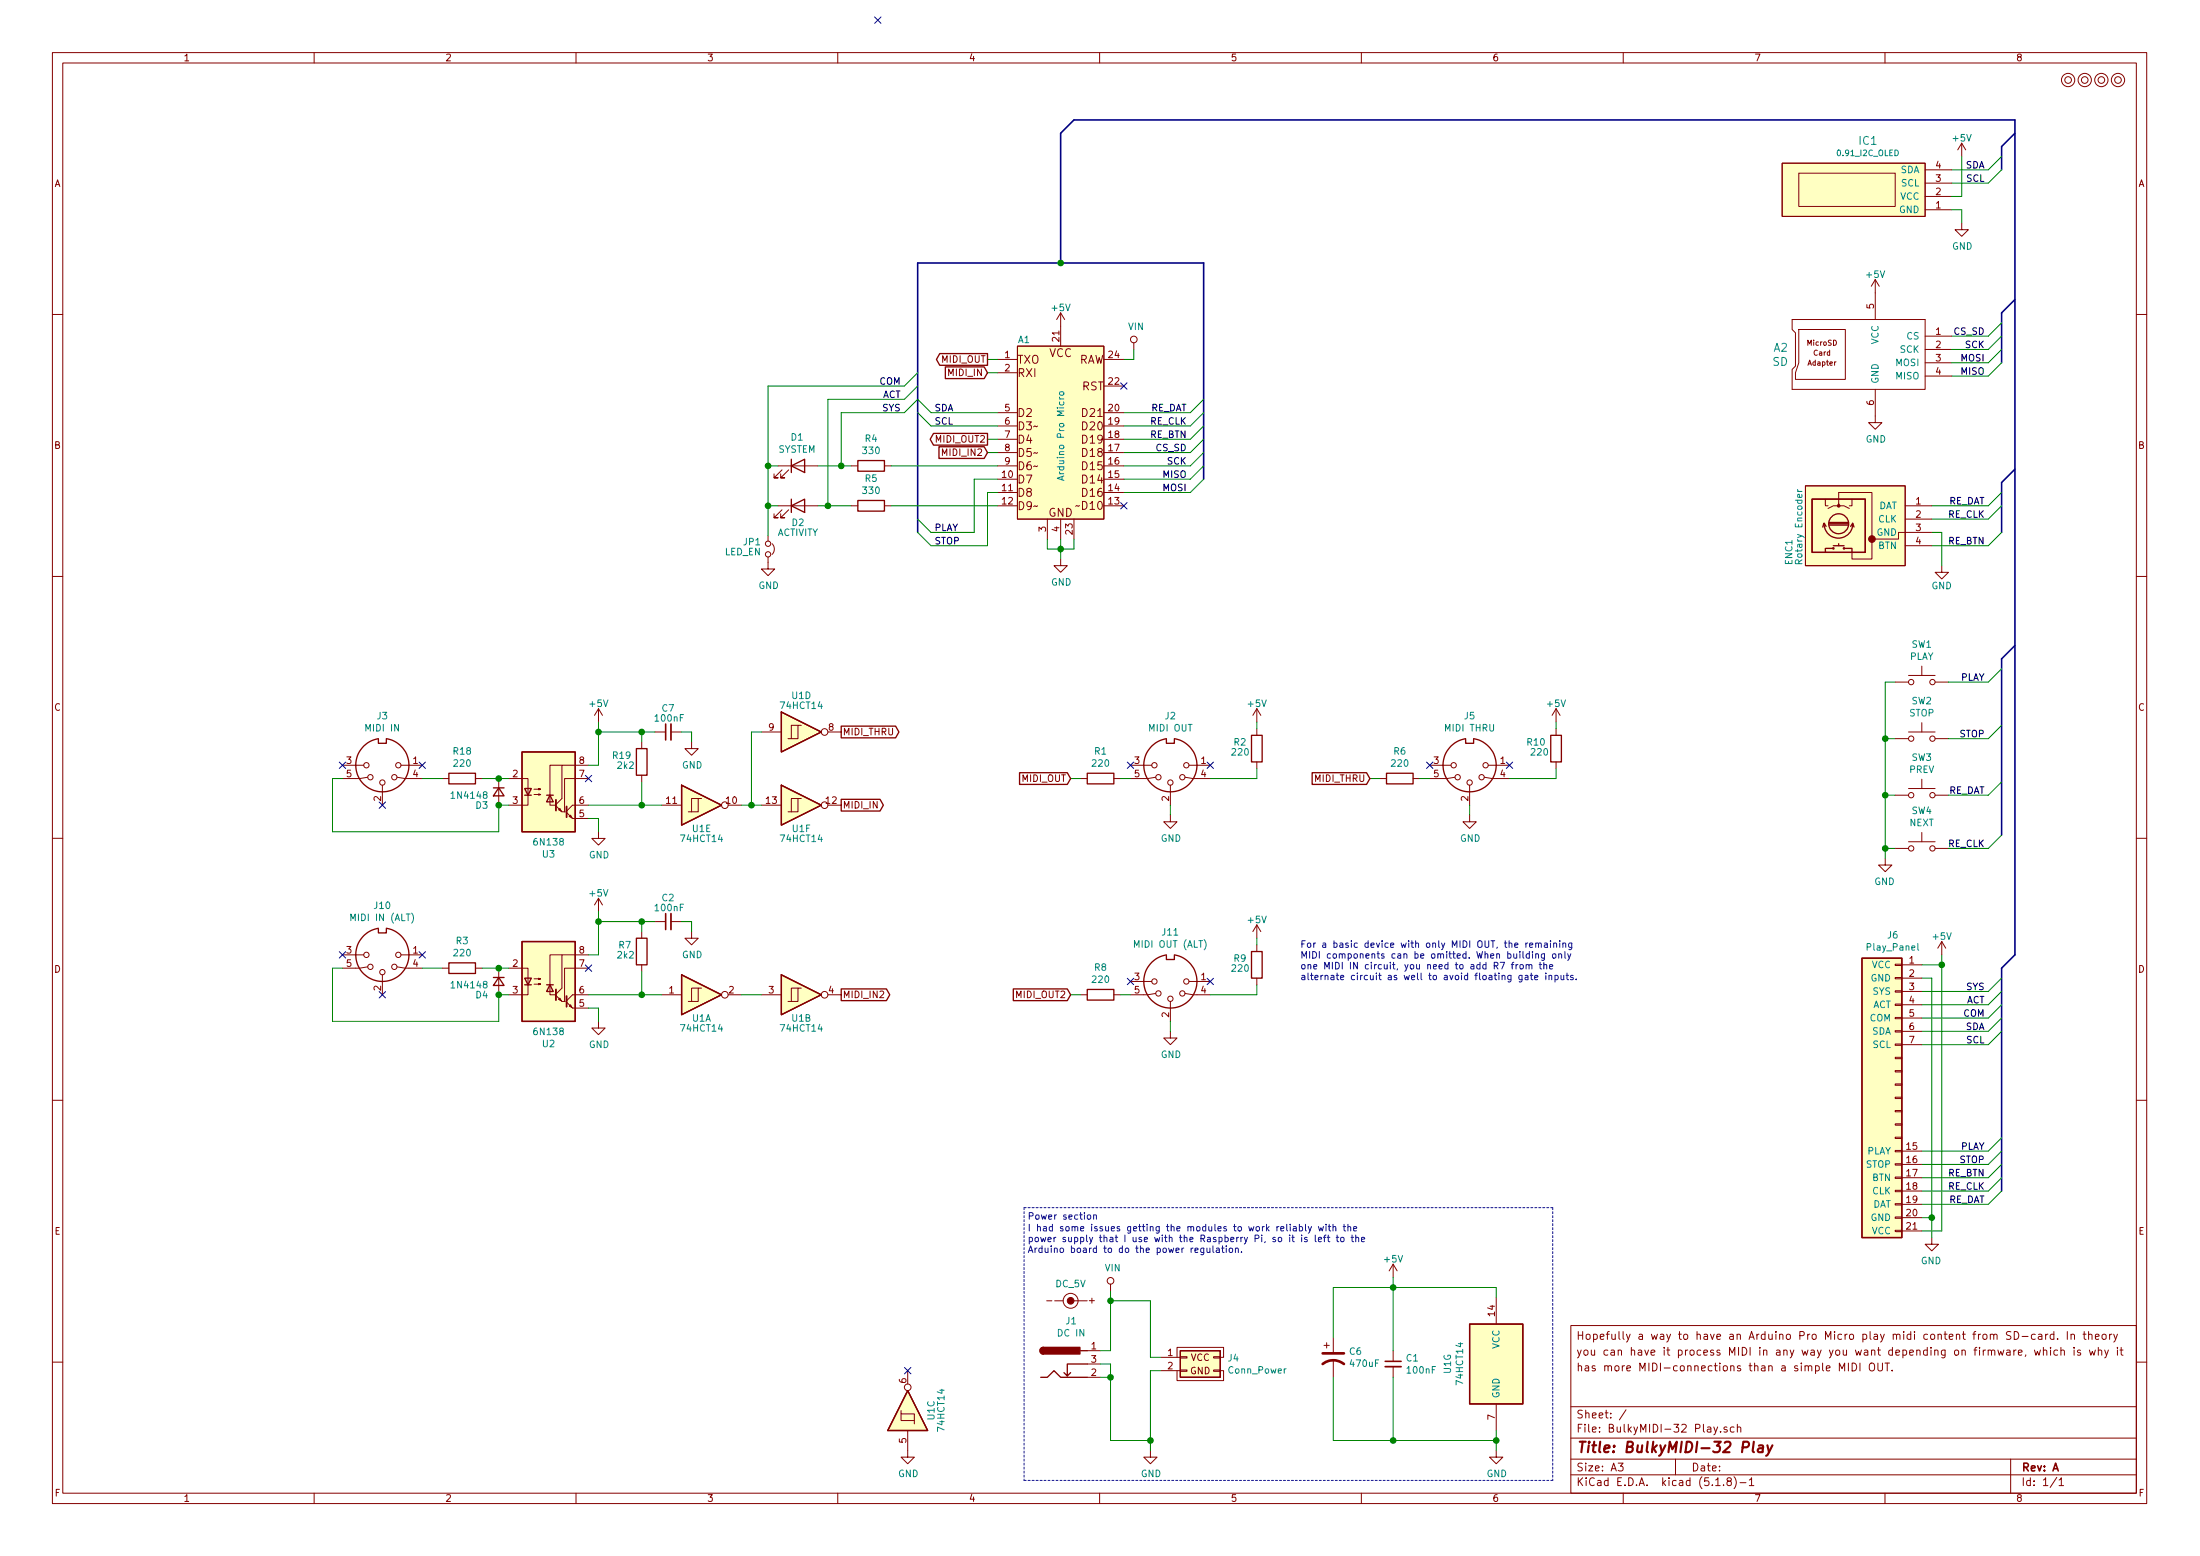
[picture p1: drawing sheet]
<svg xmlns="http://www.w3.org/2000/svg" width="420mm" height="297mm" viewBox="0 0 420 297" stroke-linecap="round" stroke-linejoin="round" font-family="sans-serif">
<g fill="none" stroke="#840000" stroke-width=".19">
<path d="M10 10h400v277h-400zM12 12h396v273.1h-396zM60 10v2M110 10v2M160 10v2M210 10v2M260 10v2M310 10v2M360 10v2M340.4 31.2h27.3v10.1h-27.3zM343.5 33.1h18.4v6.3h-18.4zM367.7 37.5h5"/>
<path d="M367.7 35h5M367.7 32.4h5M374.6 27.3l-.7 1.3M374.6 27.3v2.6M374.6 27.3l.8 1.3M202.6 59.7l-.8 1.3M202.6 59.7v6.4M202.6 59.7l.7 1.3M358.1 53.4v7.6M358.1 53.4l-.7 1.2M358.1 53.4l.8 1.2M367.7 40h5"/>
<path d="M374.6 42.6v1.3h1.3l-1.3 1.2-1.2-1.2h1.2M10 60h2M190.5 68.6h3.8M190.5 71.2h3.8M190.5 78.8h3.8M194.3 66.1h16.5v33h-16.5zM210.8 68.6h3.8M210.8 78.8h3.8M210.8 73.7h3.8M216.5 65.4v1.3M342.3 61h25.4v13.3h-25.4v-3.8l.6-.6v-6.4l-.6-.6zM343.5 62.9h8.9v9.5h-9.5v-1.2l.6-1.9z"/>
<path d="M358.1 74.3v6.4h1.3l-1.3 1.3-1.2-1.3h1.2M367.7 64.2h5M367.7 66.7h5M367.7 69.3h5M367.7 71.8h5M408 60h2M148.6 96.6h7.6M148.6 88.9h7.6M149.4 97.3l-1.6 1.5h.8h-.8v-.7M149.4 89.7l-1.6 1.5h.8h-.8v-.7M150.6 97.3l-1.5 1.5h.8h-.8v-.7M150.6 89.7l-1.5 1.5h.8h-.8v-.7"/>
<path d="M162.6 96.6h1.2M162.6 88.9h1.2M168.9 96.6h1.3M168.9 88.9h1.3M190.5 96.6h3.8M190.5 91.5h3.8M190.5 94h3.8M190.5 88.9h3.8M190.5 86.4h3.8M190.5 83.9h3.8M190.5 81.3h3.8M200 99.1v3.8"/>
<path d="M202.6 99.1v3.8M205.1 99.1v3.8M206.1 96.5l-.2 .2-.3-.2-.2 .2M210.8 96.6h3.8M210.8 91.5h3.8M210.8 94h3.8M210.8 88.9h3.8M210.8 86.4h3.8M210.8 83.9h3.8M210.8 81.3h3.8M344.8 92.7h19.1v15.3h-19.1zM348.6 95.3v1.3h.5"/>
<path d="M351.2 94v1.3zM351.2 96v.6h1l1 .5M351.2 95.3v1.3h-1.1l-1 .5M351.2 94h6.3v12.7h-3.8v-1.3M353.7 95.3v1.3h-.5M363.9 96.6h5M363.9 99.1h5M10 110h2M146.7 106.3v2.3h1.3l-1.3 1.3-1.3-1.3h1.3M146.7 102.3v1M147.4 103.8a1.41 1.41 0 0 1 0 2M202.6 106.7v1.3h1.2l-1.2 1.3-1.3-1.3h1.3"/>
<path d="M363.9 104.2h5M368.9 101.6h-6.3v1.3h-5.1M370.8 108v1.3h-1.2l1.2 1.2 1.3-1.2h-1.3M408 110h2M114.3 135.3v2.5M114.3 135.3l-.8 1.3M114.3 135.3l.8 1.3M125.1 139.7h2M128.1 139.7h2.1M145.4 139.7h3.8M152.4 138.5h-1.3v2.5M153 138.5h-.6v2.5h-1.9"/>
<path d="M158.1 139.7h2.6M240 135.3v2.5M240 139.1v1.3M240 135.3l-.7 1.3M240 135.3l.8 1.3M297.2 135.3v2.5M297.2 139.1v1.3M297.2 135.3l-.8 1.3M297.2 135.3l.7 1.3M361.9 130.2h2.6M364.5 139.7h5.1M364.5 128.9h5.1"/>
<path d="M367 127.2v1.7M367 138v1.7M369.6 130.2h2.5M65.4 146.1h4.1M70.2 148.4l-1.5 .2h-3.3M73 149.9v3.8M75.8 148.4l1.5 .2h3.3M76.6 146.1h4M84.5 148.6h1.2M90.8 148.6h1.3M95.2 148.6v5.1M97.2 148.6h3.6v5.1h-3.6"/>
<path d="M102 151.7h1.3l-.4 .1v-.3l.4 .2M102 150.7h1.3l-.4 .1v-.3l.4 .2M106.2 153.8l1.1 1.2h.6M106.9 154.3l.3 .5-.5-.2zM107.3 146.1h-2.3v7.6h1M108.2 155.1l1.1 1.1h3.1M108.7 155.9l.3-.3 .2 .5zM112.4 146.1h-5.1v6.3l-1.1 1.2M112.4 148.6h-4.6v6.4M112.4 153.7h-3.1l-1.1 1.1M114.3 158.8v1.3h1.3l-1.3 1.2-1.3-1.2h1.3M122.6 141.6v1.3"/>
<path d="M122.6 148v1.3M126.4 153.7h3.8M132.1 141.6v1.3h1.2l-1.2 1.3-1.3-1.3h1.3M133.3 152.4h-1.2v2.6M134 152.4h-.7v2.6h-1.9M139.1 153.7h2.5M145.4 153.7h3.8M152.4 152.4h-1.3v2.6M153 152.4h-.6v2.6h-1.9M158.1 153.7h2.6M206.4 148.6h1.2M212.7 148.6h1.3"/>
<path d="M215.9 146.1h4.1M220.7 148.4l-1.5 .2h-3.3M223.5 155.6v1.3h1.3l-1.3 1.3-1.3-1.3h1.3M223.5 149.9v3.8M226.3 148.4l1.5 .2h3.3M227.1 146.1h4M240 145.5v1.2M263.5 148.6h1.3M269.9 148.6h1.2M273 146.1h4.1M277.9 148.4l-1.5 .2h-3.4M280.7 155.6v1.3h1.2l-1.2 1.3-1.3-1.3h1.3"/>
<path d="M280.7 149.9v3.8M283.5 148.4l1.5 .2h3.3M284.2 146.1h4.1M297.2 145.5v1.2M361.9 141h2.6M361.9 151.8h2.6M364.5 150.5h5.1M367 148.8v1.7M367 158.9v1.8M369.6 141h2.5M369.6 151.8h2.5M10 160h2"/>
<path d="M114.3 171.5l-.8 1.3M114.3 171.5v2.5M114.3 171.5l.8 1.3M122.6 177.8v1.3M125.1 175.9h2M128.1 175.9h2.1M132.1 177.8v1.3h1.2l-1.2 1.3-1.3-1.3h1.3M240 176.6v2.5M240 176.6l-.7 1.2M240 176.6l.8 1.2M360 163.9v1.2h-1.2l1.2 1.3 1.3-1.3h-1.3M361.9 162h2.6"/>
<path d="M364.5 160.7h5.1M369.6 162h2.5M370.8 179.7l-.7 1.3M370.8 179.7v2.6M370.8 179.7l.8 1.3M408 160h2M65.4 182.3h4.1M70.2 184.6l-1.5 .2h-3.3M73 186.1v3.8M75.8 184.6l1.5 .2h3.3M76.6 182.3h4M84.5 184.8h1.2"/>
<path d="M90.8 184.8h1.3M95.2 184.8v5.1M97.2 184.8h3.6v5.1h-3.6M102 187.9h1.3l-.4 .1v-.3l.4 .2M102 186.9h1.3l-.4 .1v-.3l.4 .2M106.2 190l1.1 1.2h.6M106.7 190.8l.2-.3 .3 .5zM107.3 182.3h-2.3v7.6h1M108.2 191.3l1.1 1.1h3.1M108.7 192.1l.3-.3 .2 .5zM112.4 182.3h-5.1v6.3l-1.1 1.2M112.4 184.8h-4.6v6.4"/>
<path d="M112.4 189.9h-3.1l-1.1 1.1M114.3 195v1.3h1.3l-1.3 1.2-1.3-1.2h1.3M122.6 184.2v1.3M126.4 189.9h3.8M133.3 188.6h-1.2v2.6M134 188.6h-.7v2.6h-1.9M139.1 189.9h2.5M145.4 189.9h3.8M152.4 188.6h-1.3v2.6M153 188.6h-.6v2.6h-1.9M158.1 189.9h2.6M206.4 189.9h1.2"/>
<path d="M212.7 189.9h1.3M215.9 187.4h4.1M220.7 189.6l-1.5 .3h-3.3M223.5 196.9v1.3h1.3l-1.3 1.2-1.3-1.2h1.3M223.5 191.2v3.8M226.3 189.6l1.5 .3h3.3M227.1 187.4h4M240 180.4v1.2M240 186.7v1.3M361.9 199.3h1.3v.3h-1.3zM361.9 196.8h1.3v.2h-1.3zM361.9 194.2h1.3v.3h-1.3z"/>
<path d="M361.9 191.7h1.3v.2h-1.3zM361.9 189.1h1.3v.3h-1.3zM361.9 186.6h1.3v.3h-1.3zM361.9 184.1h1.3v.2h-1.3zM363.2 184.2h3.8M363.2 186.7h3.8M363.2 189.3h3.8M363.2 191.8h3.8M363.2 194.3h3.8M363.2 196.9h3.8M363.2 199.4h3.8M10 210h2"/>
<path d="M361.9 219.6h1.3v.3h-1.3zM361.9 217.1h1.3v.2h-1.3zM361.9 214.5h1.3v.3h-1.3zM361.9 212h1.3v.3h-1.3zM361.9 209.5h1.3v.2h-1.3zM361.9 206.9h1.3v.3h-1.3zM361.9 204.4h1.3v.2h-1.3zM361.9 201.8h1.3v.3h-1.3zM363.2 219.7h3.8M408 210h2M361.9 234.9h1.3v.2h-1.3zM361.9 232.3h1.3v.3h-1.3z"/>
<path d="M361.9 229.8h1.3v.2h-1.3zM361.9 227.2h1.3v.3h-1.3zM361.9 224.7h1.3v.3h-1.3zM361.9 222.2h1.3v.2h-1.3zM363.2 222.3h3.8M363.2 224.8h3.8M363.2 227.4h3.8M363.2 229.9h3.8M363.2 232.4h3.8M363.2 235h3.8M368.9 236.3v1.2h-1.2l1.2 1.3 1.3-1.3h-1.3M201.4 248.3h1.6"/>
<path d="M205.1 248.3h2.5zM207.6 257.8h2.6M212.1 245.1v1.3M221.6 259.1h3.8M224.8 259.1v-1.9h8.9v1.9h-.7M225.4 259h1.3v.2h-1.3zM231.8 259h1.2v.2h-1.2zM252.9 256.8h1M253.4 256.3v1M254.6 255.3v2.8M254.6 259.6v3.3M266.1 241.3l-.8 1.3"/>
<path d="M266.1 241.3v2.6M266.1 257.8v2.1M266.1 241.3l.7 1.3M285.7 247.7v5.1M300 253h108v32.1h-108zM384 254.3l-.5-.1-.3 .3 .1 .3 .7 .3v.5l-.2 .1-.6-.1M384.6 257.7v1M384.7 254.2a.76 .76 0 0 1 .9 .7 .76 .76 0 0 1-.9 .8zM385 257.7l-.4 .3M385.5 258.2l.7-.1-.1-.3-.4-.1-.2 .2v.7h.6M386.2 255.1h1.1M386.9 258.6l-.1 .3"/>
<path d="M388.5 257.7l.3 1 .3-.7 .3 .7 .3-1M388.7 254.8l-.4-.1-.3 .3v.6l.3 .1 .4-.1M389.3 254.8h.6l.1 .9M390 255.1h-.5a.29 .29 0 0 0-.3 .3 .29 .29 0 0 0 .3 .3l.5-.1M390.2 257.8h.1a.37 .37 0 0 1 .6 .1v.8M390.2 257.2v1.5M390.7 254.7v1M391.1 254.7l-.4 .3M391.6 257.2v.2M391.6 257.7v1M392.3 254.8l-.5-.1-.3 .3 .1 .6 .2 .1 .5-.1M392.3 254.2v1.5"/>
<path d="M393 257.8l-.5-.1-.2 .3v.6l.2 .1 .5-.1M393 255.6v.1M393.6 257.8h.1a.37 .37 0 0 1 .6 .1v.8M393.6 257.2v1.5M394.8 254.2v1.5M395.5 254.8h.1a.37 .37 0 0 1 .6 .1v.8M395.5 254.7v1M396.1 257.2v.2M396.1 257.7v1M397.3 257.8l-.3-.1-.3 .2 .1 .3 .5 .1v.3h-.6M397.8 254.7h.6M398 254.2v1.3l.4 .2"/>
<path d="M398.9 254.8h.1a.37 .37 0 0 1 .5 .1v.8M398.9 254.2v1.5M399 257.7l.3 1 .3-.7 .3 .7 .3-1M400.2 255.2l.7-.1-.1-.3-.4-.1-.2 .2 .1 .7h.5M400.7 257.8h.1a.37 .37 0 0 1 .6 .1v.8M400.7 257.2v1.5M401.5 254.8l.3-.1 .4 .1v.8l-.2 .1-.5-.1zM402 257.7l.3 1M402.7 257.7l-.5 1.4-.2 .1M402.9 254.7v1M403.3 254.7l-.3 .1-.1 .2M403.7 254.7l.3 1"/>
<path d="M404.4 257.2v.2M404.4 254.7l-.5 1.3-.2 .2M404.4 257.7v1M404.9 257.7h.6M405.1 257.2v1.3l.4 .2M10 260h2M172.1 269.9v1.3h2.5M172.1 269.3v.6h2.5v1.9M173.4 273.1v5.1h1.2l-1.2 1.2-1.3-1.2h1.3M173.4 261.7v2.5M207.6 262.9h2.6M207.6 260.4h2.6"/>
<path d="M219.7 276.9v1.3h1.3l-1.3 1.2-1.3-1.2h1.3M221.6 261.7h3.8M224.8 261.7v1.9h8.9v-1.9h-.7M225.4 261.5h1.3v.3h-1.3zM231.8 261.5h1.2v.3h-1.2zM266.1 260.9v2M285.7 276.9v1.3h1.3l-1.3 1.2-1.2-1.2h1.2M285.7 268v5.1M300 278.5h108M300 274.5h108M300 268.5h108M309 279.3h1l-.5 .6 .4 .1v.7l-.2 .1-.7-.1"/>
<path d="M310.5 269.1l-1.2 2M320 278.5v3M327.3 272.4l.4 1M328 272.4l-.5 1.3-.2 .2M328.6 273.3v.1M329.8 272.5a.37 .37 0 0 0-.6 .1l.1 .2 .5 .2 .1 .1-.2 .3-.5-.1M331.2 272.5l-.5-.1-.2 .3v.6l.2 .1 .5-.1M331.8 272.5h.1a.37 .37 0 0 1 .6 .1v.8M331.8 271.9v1.5M351.3 261.7v-1.5l.5 1.1 .5-1.1v1.5M353 260.2v1.5M353.7 260.2a.76 .76 0 0 1 .9 .8 .76 .76 0 0 1-.9 .7z"/>
<path d="M355.2 260.2v1.5M357.1 260.4a.51 .51 0 0 1 .6-.2 .51 .51 0 0 1 .3 .5v.5a.51 .51 0 0 1-.5 .5 .51 .51 0 0 1-.5-.5zM358.6 260.2v1.2l.3 .3h.3l.3-.3v-1.2M360 260.2h.9M360.4 260.2v1.5M361.4 261.6v.1M384 278.5v6.6M408 260h2M60 285.1v1.9M110 285.1v1.9M160 285.1v1.9M210 285.1v1.9"/>
<path d="M260 285.1v1.9M300 281.5h108M310 285.1v1.9M327.7 283.6h.8M329.2 283.5v.1M330.1 282.7l-.3-.2 .3-.4 .5 .2-.1 .4a.52 .52 0 0 0-.6 .2 .52 .52 0 0 0 0 .6l.5 .1 .2-.1 .1-.5-.3-.3M331.2 281.9a1.71 1.71 0 0 1 0 2.3M332.3 283h1.2M334.1 282.5l.4-.4v1.5M334.1 283.6h.8M360 285.1v1.9M392.8 282l-1.3 2"/>
<path d="M393.2 282.5l.5-.4v1.5M393.2 283.6h.9"/>
<circle cx="395" cy="15.3" r=".63"/>
<circle cx="395" cy="15.3" r="1.27"/>
<circle cx="398.1" cy="15.3" r=".63"/>
<circle cx="398.1" cy="15.3" r="1.27"/>
<circle cx="401.3" cy="15.3" r=".63"/>
<circle cx="401.3" cy="15.3" r="1.27"/>
<circle cx="404.5" cy="15.3" r=".63"/>
<circle cx="404.5" cy="15.3" r="1.27"/>
<circle cx="216.5" cy="64.8" r=".63"/>
<circle cx="146.7" cy="103.8" r=".51"/>
<circle cx="146.7" cy="105.8" r=".51"/>
<circle cx="157.5" cy="139.7" r=".63"/>
<circle cx="365" cy="130.2" r=".51"/>
<circle cx="369.1" cy="130.2" r=".51"/>
<circle cx="70" cy="146.1" r=".51"/>
<circle cx="70.7" cy="148.4" r=".51"/>
<circle cx="73" cy="149.4" r=".51"/>
<circle cx="75.3" cy="148.4" r=".51"/>
<circle cx="76.1" cy="146.1" r=".51"/>
<circle cx="138.4" cy="153.7" r=".63"/>
<circle cx="157.5" cy="153.7" r=".63"/>
<circle cx="220.5" cy="146.1" r=".51"/>
<circle cx="221.2" cy="148.4" r=".51"/>
<circle cx="223.5" cy="149.4" r=".51"/>
<circle cx="225.8" cy="148.4" r=".51"/>
<circle cx="226.6" cy="146.1" r=".51"/>
<circle cx="277.6" cy="146.1" r=".51"/>
<circle cx="278.4" cy="148.4" r=".51"/>
<circle cx="280.7" cy="149.4" r=".51"/>
<circle cx="283" cy="148.4" r=".51"/>
<circle cx="283.7" cy="146.1" r=".51"/>
<circle cx="365" cy="151.8" r=".51"/>
<circle cx="365" cy="141" r=".51"/>
<circle cx="369.1" cy="151.8" r=".51"/>
<circle cx="369.1" cy="141" r=".51"/>
<circle cx="365" cy="162" r=".51"/>
<circle cx="369.1" cy="162" r=".51"/>
<circle cx="70" cy="182.3" r=".51"/>
<circle cx="70.7" cy="184.6" r=".51"/>
<circle cx="73" cy="185.6" r=".51"/>
<circle cx="75.3" cy="184.6" r=".51"/>
<circle cx="76.1" cy="182.3" r=".51"/>
<circle cx="138.4" cy="189.9" r=".63"/>
<circle cx="157.5" cy="189.9" r=".63"/>
<circle cx="220.5" cy="187.4" r=".51"/>
<circle cx="221.2" cy="189.6" r=".51"/>
<circle cx="223.5" cy="190.7" r=".51"/>
<circle cx="225.8" cy="189.6" r=".51"/>
<circle cx="226.6" cy="187.4" r=".51"/>
<circle cx="204.5" cy="248.3" r="1.42"/>
<circle cx="212.1" cy="244.5" r=".63"/>
<circle cx="173.4" cy="264.8" r=".63"/>
</g>
<path d="M332.8 276.3h.8a.56 .56 0 0 0 .4-.5 .56 .56 0 0 0-.3-.6h-.8l-.2 2M334.9 275.2l-.2 1.7 .3 .3M335.9 276h.8l-.1 1.2M336.7 276.4l-.7 .1a.4 .4 0 0 0-.3 .3 .4 .4 0 0 0 .2 .4l.7-.1M337.5 275.9l.3 1.3M338.5 275.9l-.9 1.8-.3 .2" fill="none" stroke="#840000" stroke-width=".41"/>
<g fill="#ffffc2" stroke="#ffffc2" stroke-width=".19">
<path d="M355.6 182.9h7.6v53.4h-7.6z"/>
<path d="M340.4 31.2h27.3v10.1h-27.3z"/>
<path d="M173.4 265.5l3.8 7.6h-7.7z"/>
<path d="M194.3 66.1h16.5v33h-16.5z"/>
<path d="M130.2 186.1l7.6 3.8-7.6 3.8z"/>
<path d="M225.4 257.8h7.6v5.1h-7.6z"/>
<path d="M99.7 179.7h10.2v15.3h-10.2z"/>
<path d="M344.8 92.7h19.1v15.3h-19.1z"/>
<path d="M346.1 95.3h10.1v10.1h-10.1z"/>
<path d="M280.7 252.8h10.1v15.2h-10.1z"/>
<path d="M149.2 149.9l7.6 3.8-7.6 3.8z"/>
<path d="M130.2 149.9l7.6 3.8-7.6 3.8z"/>
<path d="M149.2 186.1l7.6 3.8-7.6 3.8z"/>
<path d="M149.2 135.9l7.6 3.8-7.6 3.8z"/>
<path d="M99.7 143.5h10.2v15.3h-10.2z"/>
</g>
<g fill="none" stroke="#840000" stroke-width=".25">
<path d="M179.5 67.5h9.1v2.2h-9.1l-.7-1.1zM180.5 70h7.5l.6 1.2-.6 1.1h-7.5zM151.1 96.6l2.6-1.3v2.5zM151.1 88.9l2.6-1.2v2.5zM151.1 87.7v2.5M151.1 95.3v2.5M163.8 95.5h5.1v2.1h-5.1zM163.8 87.9h5.1v2.1h-5.1zM178.3 82.7h10.3v2.3h-10.3l-.7-1.1zM179.3 85.3h8.7l.6 1.1-.6 1.1h-8.7zM346.1 95.3h10.1v10.1h-10.1zM348.4 100a2.74 2.74 0 0 0 2.7 2.7 2.74 2.74 0 0 0 2.7-2.7"/>
<path d="M349.4 100h3.5M349.4 99.7h3.5M348.7 100.5l-.3-.6-.3 .7M349.4 100.2h3.5M350.1 104.7h-1.5v.7M350.1 104.2h2.1M351.2 103.8v.4M352.2 104.7h1.5v.7M353.4 100.5l.4-.6 .3 .7M149.2 135.9l7.6 3.8-7.6 3.8zM160.7 138.6h10.3l.7 1.1-.7 1.2h-10.3zM72.3 141a5.1 5.1 0 0 0-3.6 7.8 5.1 5.1 0 0 0 8.6 0 5.1 5.1 0 0 0-3.5-7.8"/>
<path d="M72.3 141.1v.8h1.5v-.8M85.7 147.6h5.1v2h-5.1zM94.2 150.4h2.1M95.2 150.4l1.1 1.5h-2.1zM99.7 143.5h10.2v15.3h-10.2zM100.2 150.5h1.3l-.7 1.3zM100.2 151.8h1.3M104.4 151.8h1.3M105 151.8l.7 1.3h-1.3zM121.5 142.9h2.1v5.1h-2.1zM130.2 149.9l7.6 3.8-7.6 3.8zM149.2 149.9l7.6 3.8-7.6 3.8z"/>
<path d="M160.7 152.6h7.4l.6 1.1-.6 1.1h-7.4zM194.7 147.5h9.1l.7 1.1-.7 1.1h-9.1zM207.6 147.6h5.1v2h-5.1zM222.8 141a5.1 5.1 0 0 0-3.6 7.8 5.1 5.1 0 0 0 8.6 0 5.1 5.1 0 0 0-3.5-7.8M222.8 141.1v.8h1.5v-.8M239 140.4h2v5.1h-2zM250.6 147.5h10.4l.6 1.1-.6 1.1h-10.4zM264.8 147.6h5.1v2h-5.1zM279.9 141a5.1 5.1 0 0 0-3.5 7.8 5.1 5.1 0 0 0 8.6 0 5.1 5.1 0 0 0-3.6-7.8M279.9 141.1v.8h1.5v-.8M296.2 140.4h2v5.1h-2zM72.3 177.2a5.1 5.1 0 0 0-3.6 7.8 5.1 5.1 0 0 0 8.6 0 5.1 5.1 0 0 0-3.5-7.8"/>
<path d="M72.3 177.3v.8h1.5v-.8M99.7 179.7h10.2v15.3h-10.2zM121.5 179.1h2.1v5.1h-2.1zM85.7 183.8h5.1v2h-5.1zM94.2 186.6h2.1M95.2 186.6l1.1 1.5h-2.1zM100.2 186.7h1.3l-.7 1.3zM100.2 188h1.3M104.4 188h1.3M105 188l.7 1.3h-1.3zM130.2 186.1l7.6 3.8-7.6 3.8zM149.2 186.1l7.6 3.8-7.6 3.8z"/>
<path d="M160.7 188.8h8.6l.6 1.1-.6 1.1h-8.6zM193.5 188.8h10.3l.7 1.1-.7 1.1h-10.3zM207.6 188.9h5.1v2h-5.1zM222.8 182.3a5.1 5.1 0 0 0-3.6 7.8 5.1 5.1 0 0 0 8.6 0 5.1 5.1 0 0 0-3.5-7.8M222.8 182.4v.8h1.5v-.8M239 181.6h2v5.1h-2zM355.6 182.9h7.6v53.4h-7.6zM199.3 257.2a.63 .63 0 0 0-.7 .6 .63 .63 0 0 0 .7 .7M206.4 257.8h1.2M225.4 257.8h7.6v5.1h-7.6zM280.7 252.8h10.1v15.2h-10.1zM173.4 265.5l3.8 7.6h-7.7z"/>
<path d="M198.8 262.9h1.2l1.3-1.2 1.3 1.2h5M204.5 262l-.7 .7M207.6 260.4h-3.8v2.3l-.6-.7"/>
<circle cx="351.2" cy="100" r="1.9"/>
<circle cx="350.1" cy="104.7" r=".13"/>
<circle cx="352.2" cy="104.7" r=".13"/>
</g>
<path d="M202.3 75.8l.3 .4M202.3 76.2h.9M202.4 74.9l.6-.1 .2 .2-.1 .3-.5 .1-.3-.2zM202.8 91v.6M203.2 90.9l-1.3 .4 1.3 .4M343.3 93.4l.2 .4M343.3 93.8h.8M78.6 174.3a1.47 1.47 0 0 1 0 1.9M366.3 180.1v1.1l.1 .2M245.6 261.3l-.3 .2" fill="none" stroke="#008484" stroke-width=".19"/>
<path d="M128.1 138.2v3.1M128.1 174.4v3.1M264.5 260.9h3.1" fill="none" stroke="#840000" stroke-width=".33"/>
<path d="M127.1 138.2v3.1M127.1 174.4v3.1M264.5 259.9h3.1" fill="none" stroke="#840000" stroke-width=".3"/>
<path d="M106.2 152.7v2M108.2 154v2M106.2 188.9v2M108.2 190.2v2" fill="none" stroke="#840000" stroke-width=".36"/>
<g fill="#840000" stroke="#840000" stroke-width=".19">
<circle cx="357.5" cy="102.9" r=".63"/>
<circle cx="351.2" cy="96.6" r=".25"/>
<circle cx="204.5" cy="248.3" r=".63"/>
</g>
<g fill="#840000" stroke="#840000" stroke-width=".25">
<path d="M198.8 257.4l.5-.2v1.3a.64 .64 0 0 1-.6-.4 .64 .64 0 0 1 .1-.7z"/>
<path d="M199.3 257.2h6.9v1.3h-6.9z"/>
</g>
<path d="M252.6 258.4h4.1M252.6 260.4a3.3 3.3 0 0 1 4.1 0" fill="none" stroke="#840000" stroke-width=".51"/>
<path d="M195.6 230.5v52.1M296.5 230.5v52.1M296.5 230.5h-100.9M296.5 282.6h-100.9" fill="none" stroke="#0000c2" stroke-width=".19" stroke-dasharray=".4 .4"/>
<path d="M384.8 25.4l-2.5 2.6v4.4M202.6 50.2v-24.8l2.5-2.5h179.7v159.4l-2.5 2.5v42.6M384.8 57.2l-2.5 2.5v9.6M229.9 91.5v-41.3h-54.6v51.4M384.8 89.6l-2.5 2.5v9.5M384.8 123.2l-2.5 2.6v33.6" fill="none" stroke="#000084" stroke-width=".3"/>
<g fill="none" stroke="#008400" stroke-width=".19">
<path d="M374.6 29.9v7.6h-1.9M382.3 29.9l-2.6 2.5h-7M382.3 32.4l-2.6 2.6h-7M372.7 40h1.9v2.6M175.3 78.8l2.5 2.5h12.7M175.3 71.2l-2.6 2.5h-26v28.6M175.3 73.7l-2.6 2.5h-14.6v20.4M188.6 68.6h1.9M188.6 71.2h1.9M190.5 78.8h-12.7l-2.5-2.6-2.6 2.6h-12v10.1M216.5 66.7v1.9h-1.9M229.9 78.8l-2.6 2.5h-12.7"/>
<path d="M229.9 76.2l-2.6 2.6h-12.7M382.3 64.2l-2.6 2.5h-7M382.3 69.3l-2.6 2.5h-7M382.3 66.7l-2.6 2.6h-7M382.3 61.6l-2.6 2.6h-7M146.7 88.9h1.9M146.7 96.6h1.9M156.2 88.9h6.4M156.2 96.6h6.4M170.2 88.9h20.3M170.2 96.6h20.3M188.6 86.4h1.9"/>
<path d="M188.6 83.9h1.9M190.5 91.5h-4.4v10.1h-8.3l-2.5-2.5M190.5 94h-1.9v10.2h-10.8l-2.5-2.6M229.9 88.9l-2.6 2.6h-12.7M229.9 91.5l-2.6 2.5h-12.7M229.9 86.4l-2.6 2.5h-12.7M229.9 83.9l-2.6 2.5h-12.7M229.9 81.3l-2.6 2.6h-12.7M382.3 94l-2.6 2.6h-10.8M382.3 96.6l-2.6 2.5h-10.8M200 102.9v1.9h5.1v-1.9M202.6 102.9v3.8"/>
<path d="M368.9 101.6h1.9v6.4M382.3 101.6l-2.6 2.6h-10.8M114.3 137.8v8.3h-1.9M114.3 139.7h10.8M122.6 139.7v1.9M130.2 139.7h1.9v1.9M145.4 139.7h-1.9v14M240 137.8v1.3M297.2 137.8v1.3M361.9 130.2h-1.9v33.7M382.3 127.7l-2.6 2.5h-7.6M382.3 138.5l-2.6 2.5h-7.6"/>
<path d="M65.4 148.6h-1.9v10.2h31.7v-5.1h2M80.6 148.6h3.9M92.1 148.6h5.1M112.4 153.7h14M112.4 156.2h1.9v2.6M122.6 149.3v4.4M141.6 153.7h3.8M204.5 148.6h1.9M214 148.6h1.9M223.5 153.7v1.9M240 146.7v1.9h-8.9M261.6 148.6h1.9"/>
<path d="M271.1 148.6h1.9M280.7 153.7v1.9M297.2 146.7v1.9h-8.9M360 141h1.9M360 151.8h1.9M382.3 159.4l-2.6 2.6h-7.6M382.3 149.3l-2.6 2.5h-7.6M114.3 174v8.3h-1.9M114.3 175.9h10.8M122.6 175.9v1.9M130.2 175.9h1.9v1.9M240 179.1v1.3"/>
<path d="M360 162h1.9M65.4 184.8h-1.9v10.2h31.7v-5.1h2M80.6 184.8h3.9M92.1 184.8h5.1M112.4 189.9h14M112.4 192.4h1.9v2.6M122.6 185.5v4.4M141.6 189.9h3.8M204.5 189.9h1.9M214 189.9h1.9M223.5 195v1.9M240 188v1.9h-8.9"/>
<path d="M367 186.7h1.9v49.6M367 184.2h3.8M370.8 182.3v52.7h-3.8M382.3 186.7l-2.6 2.6h-12.7M382.3 189.3l-2.6 2.5h-12.7M382.3 191.8l-2.6 2.5h-12.7M382.3 194.3l-2.6 2.6h-12.7M382.3 196.9l-2.6 2.5h-12.7M382.3 217.2l-2.6 2.5h-12.7M382.3 219.7l-2.6 2.6h-12.7M367 232.4h1.9M382.3 222.3l-2.6 2.5h-12.7"/>
<path d="M382.3 224.8l-2.6 2.6h-12.7M382.3 227.4l-2.6 2.5h-12.7M212.1 248.3h7.6v10.8h1.9M212.1 246.4v11.4h-1.9M266.1 243.9v13.9M285.7 247.7v-1.9h-31.1v9.5M210.2 260.4h1.9v14.6h7.6M210.2 262.9h1.9M221.6 261.7h-1.9v15.2M254.6 262.9v12.1h31.1M266.1 262.9v12.1M285.7 273.1v3.8"/>
</g>
<g fill="none" stroke="#0000c2" stroke-width=".19">
<path d="M296.1 179.6v.1M297.9 179.6v.1M286.5 183.7h.9l-.6 1.3M288.6 184.1h.5M289.1 183.7l-.3 .2v1.1M289.5 184.1v.9M289.9 184.1l-.4 .3M290.4 184.2l.3-.1 .2 .3-.1 .5-.3 .1-.2-.2zM290.7 186.2l-.1 1.1-.2 .2-.3-.1M290.7 186.2h-.4l-.2 .2 .1 .6h.5M290.9 181.6v1.1l.1 .2M291.3 186.2h.5v.8"/>
<path d="M291.4 180v.9M291.5 184.3l.1-.2 .3 .1 .1 .8M291.5 184.1v.9M291.8 180l-.4 .2M291.8 186.5h-.4l-.2 .2 .1 .3h.5M292 184.3l.2-.2 .3 .1 .1 .8M292.1 182.1h-.4l-.2 .2 .1 .6h.5M292.1 181.6v1.3M292.1 180.4l.6-.1v-.2l-.4-.1-.2 .2 .1 .6h.5M292.3 186.2h.4M292.4 185.8v1.1l.3 .1M292.7 181.6v.2"/>
<path d="M292.7 182.1v.8M293.1 186.6l.6-.1-.1-.3h-.3l-.2 .2 .1 .6h.4M293.3 180.1l.2-.1 .3 .1v.8M293.3 182.2l.2-.1h.3v.8M293.3 180v.9M293.3 182.1v.8M293.8 180.2l.2-.2 .3 .1 .1 .8M294 184.1h.4M294.1 183.7v1.1l.3 .2M294.8 184.3l.6-.1v.8M294.8 183.7v1.3M295 180.1h.5v.8"/>
<path d="M295 182.1l-.1 1.1-.2 .1h-.3M295 182.1h-.4l-.2 .2 .1 .6h.5M295.2 185.8v.1M295.2 186.2v.8M295.5 180.3l-.4 .1-.2 .2 .1 .2h.5M295.8 186.3l.2-.1h.3l.1 .8M295.8 186.2v.8M295.9 184.5l.6-.1v-.2l-.4-.1-.2 .2 .1 .6h.5M296.1 180v.9M296.5 182.2l.2-.1 .4 .1 .1 .5-.2 .2h-.3l-.2-.1zM296.7 180.1l.2-.1 .3 .1 .1 .8M296.7 180v.9"/>
<path d="M297 186.2h.3l.3 .2-.1 .6h-.5M297 186.2v1.3M297.7 182.2l.5-.1v.8M297.7 182.1v.8M297.9 180v.9M298.1 186.2l.1 .8h.3l.2-.1M298.5 180.1l.2-.1 .3 .1v.8M298.5 180v.9M298.7 186.2v.8M298.9 181.6v1.1l.1 .2M299.1 186.2h.5M299.3 185.8v1.1l.3 .1"/>
<path d="M299.4 182.1l.3 .8M300 182.1l-.4 1.1-.2 .1M300.2 180l-.1 1.2-.2 .1-.3-.1M300.2 180.1l-.4-.1-.2 .2 .1 .6h.5M300.4 186.2h-.3l-.2 .2 .1 .1 .4 .2v.3h-.5M301 186.9v.1M207.8 232l.3-.1 .2 .1-.1 .7-.3 .1-.3-.3zM208.9 232l.1-.1 .3 .1 .1 .8M208.9 231.9v.9M229.9 238.3l-.1 1.1-.1 .1h-.3M229.9 238.3h-.4l-.2 .2 .1 .6h.5M230.5 238.3l.1 .8 .5-.1"/>
<path d="M231.1 238.3v.8M231.6 237.8v1.1l.3 .2M232.3 238.3h.5l.1 .8M232.9 238.6h-.5l-.1 .2 .1 .3h.5M233.3 238.3h.5M233.5 237.8v1.1l.3 .2M234.2 238.3v.8M234.9 238.3l.5 .1v.5l-.1 .2h-.3l-.2-.1-.1-.5zM235.9 238.4l.5-.1 .1 .8M235.9 238.3v.8M237.1 239v.1M245.7 233.7v1.1l.2 .2"/>
<path d="M246.3 235.8v.1M246.3 236.2v.8M246.4 233.7v.1M246.4 234.1v.9M246.7 236.2h.5M246.9 235.8v1.1l.3 .1M247 234.2h.5l.1 .8M247.6 234.5h-.5l-.1 .2v.2h.6M248.2 234.2l.3-.1 .3 .3-.2 .5h-.4M248.2 233.7v1.3M248.6 235.8v.1M248.6 236.2v.8"/>
<path d="M249.3 233.7v1.1l.2 .2M249.6 236.3l-.3-.1-.2 .2 .1 .2 .4 .1v.3h-.5M249.9 234.1l.3 .9M250.5 234.1l-.5 1.2-.1 .1M251.2 235.8v1.1l.2 .1M251.8 234.1l.2 .9 .3-.6 .2 .6 .3-.9M251.8 236.6l.6-.1-.1-.2-.3-.1-.2 .2 .1 .6h.4M252.8 236.2h.4M253.2 233.7v.1M253.2 235.8l-.3 .2v1M253.2 234.1v.9M253.5 236.2h.5"/>
<path d="M253.7 235.8v1.1l.3 .1M253.7 234.1h.5M253.8 233.7v1.1l.4 .2M254.6 234.3l.2-.2 .3 .1v.8M254.6 233.7v1.3M255.2 236.2h.5M255.4 235.8v1.1l.3 .1M256.1 236.3l.2-.1 .3 .1 .1 .5-.1 .2h-.3l-.2-.1zM256.5 234.1h.5M256.7 233.7v1.1l.3 .2M257.4 234.3l.2-.2 .3 .1 .1 .8M257.4 233.7v1.3"/>
<path d="M258 236.2h.5M258.2 235.8v1.1l.3 .1M258.5 234.6l.6-.1v-.3l-.4-.1-.2 .2 .1 .6h.5M258.9 236.3l.2-.1 .3 .1 .1 .7M258.9 235.8v1.2M260 236.6l.6-.1v-.2l-.4-.1-.2 .2 .1 .6h.5"/>
</g>
<g fill="#008400" stroke="#008400" stroke-width=".25">
<circle cx="266.1" cy="275" r=".51"/>
<circle cx="212.1" cy="248.3" r=".51"/>
<circle cx="360" cy="162" r=".51"/>
<circle cx="202.6" cy="50.2" r=".51"/>
<circle cx="370.8" cy="184.2" r=".51"/>
<circle cx="143.5" cy="153.7" r=".51"/>
<circle cx="202.6" cy="104.8" r=".51"/>
<circle cx="114.3" cy="175.9" r=".51"/>
<circle cx="95.3" cy="184.8" r=".51"/>
<circle cx="95.3" cy="189.9" r=".51"/>
<circle cx="122.6" cy="139.7" r=".51"/>
<circle cx="285.7" cy="275" r=".51"/>
<circle cx="122.6" cy="153.7" r=".51"/>
<circle cx="122.6" cy="189.9" r=".51"/>
<circle cx="122.6" cy="175.9" r=".51"/>
<circle cx="95.3" cy="153.7" r=".51"/>
<circle cx="95.3" cy="148.6" r=".51"/>
<circle cx="114.3" cy="139.7" r=".51"/>
<circle cx="219.7" cy="275" r=".51"/>
<circle cx="212.1" cy="262.9" r=".51"/>
<circle cx="266.1" cy="245.8" r=".51"/>
<circle cx="146.7" cy="96.6" r=".51"/>
<circle cx="360" cy="141" r=".51"/>
<circle cx="368.9" cy="232.4" r=".51"/>
<circle cx="360" cy="151.8" r=".51"/>
<circle cx="146.7" cy="88.9" r=".51"/>
<circle cx="158.1" cy="96.6" r=".51"/>
<circle cx="160.7" cy="88.9" r=".51"/>
</g>
<g fill="none" stroke="#000084" stroke-width=".19">
<path d="M167 3.2l1.2 1.3M168.2 3.2l-1.2 1.3M214 73.1l1.2 1.2M215.2 73.1l-1.2 1.2M214 95.9l1.2 1.3M215.2 95.9l-1.2 1.3M64.8 145.5l1.2 1.2M66 145.5l-1.2 1.2M72.4 153.1l1.2 1.2M73.6 153.1l-1.2 1.2M80 145.5l1.3 1.2M81.3 145.5l-1.3 1.2"/>
<path d="M111.8 148l1.2 1.2M113 148l-1.2 1.2M215.3 145.5l1.2 1.2M216.5 145.5l-1.2 1.2M230.5 145.5l1.2 1.2M231.7 145.5l-1.2 1.2M272.4 145.5l1.3 1.2M273.7 145.5l-1.3 1.2M287.7 145.5l1.2 1.2M288.9 145.5l-1.2 1.2M64.8 181.7l1.2 1.2M66 181.7l-1.2 1.2"/>
<path d="M72.4 189.3l1.2 1.2M73.6 189.3l-1.2 1.2M80 181.7l1.3 1.2M81.3 181.7l-1.3 1.2M111.8 184.2l1.2 1.2M113 184.2l-1.2 1.2M215.3 186.8l1.2 1.2M216.5 186.8l-1.2 1.2M230.5 186.8l1.2 1.2M231.7 186.8l-1.2 1.2M172.7 261l1.3 1.3M174 261l-1.3 1.3"/>
</g>
<text font-size="2.8" fill="#840000" x="301" y="277.3">Title: BulkyMIDI-32 Play</text>
<g font-size="2.1" fill="#008484">
<text x="355.1" y="27.6">IC1</text>
<text x="338.5" y="69.8">SD</text>
<text x="338.8" y="67.1">A2</text>
</g>
<g font-size="2.1" fill="#840000">
<text x="194.2" y="69.4">TXO</text>
<text x="194.4" y="72">RXI</text>
<text x="200.3" y="68.2">VCC</text>
<text x="206" y="69.4">RAW</text>
<text x="206.6" y="74.5">RST</text>
<text x="194.4" y="79.6">D2</text>
<text x="195" y="82.1">D3</text>
<text x="206.7" y="82.1">D20</text>
<text x="206.7" y="79.6">D21</text>
<text x="194.4" y="84.7">D4</text>
<text x="195" y="87.2">D5</text>
<text x="195" y="89.7">D6</text>
<text x="206.7" y="89.7">D15</text>
<text x="206.7" y="87.2">D18</text>
<text x="206.7" y="84.7">D19</text>
<text x="194.4" y="92.3">D7</text>
<text x="194.4" y="94.8">D8</text>
<text x="206.7" y="92.3">D14</text>
<text x="206.7" y="94.8">D16</text>
<text x="195" y="97.4">D9</text>
<text x="200.2" y="98.6">GND</text>
<text x="206.1" y="97.3">D10</text>
<text x="301" y="255.8">Hopefully a way to have an Arduino Pro Micro play midi content from SD-card. In theory</text>
<text x="301" y="261.8">has more MIDI-connections than a simple MIDI OUT.</text>
<text x="301" y="258.8">you can have it process MIDI in any way you want depending on firmware, which is why it</text>
<text x="301" y="273.5">File: BulkyMIDI-32 Play.sch</text>
<text x="301" y="270.8">Sheet: /</text>
<text x="301" y="280.9">Size: A3</text>
<text x="323" y="280.9">Date:</text>
<text x="386" y="280.9">Rev: A</text>
<text x="301" y="283.7">KiCad E.D.A. kicad (5.1.8)-1</text>
<text x="386" y="283.7">Id: 1/1</text>
</g>
<g font-size="1.8" fill="#840000">
<text x="35" y="11.7">1</text>
<text x="85" y="11.7">2</text>
<text x="135" y="11.7">3</text>
<text x="185" y="11.7">4</text>
<text x="235" y="11.7">5</text>
<text x="285" y="11.7">6</text>
<text x="335" y="11.7">7</text>
<text x="385" y="11.7">8</text>
<text x="10.4" y="35.7">A</text>
<text x="369.7" y="34.7">3</text>
<text x="369.7" y="32.2">4</text>
<text x="408.4" y="35.7">A</text>
<text x="369.7" y="39.8">1</text>
<text x="369.7" y="37.2">2</text>
<text x="357.9" y="58.9" transform="rotate(-90 357.9 58.9)">5</text>
<text x="202.3" y="65.1" transform="rotate(-90 202.3 65.1)">21</text>
<text x="369.7" y="63.9">1</text>
<text x="179.9" y="69.3">MIDI_OUT</text>
<text x="181.3" y="71.8">MIDI_IN</text>
<text x="191.9" y="68.4">1</text>
<text x="191.9" y="70.9">2</text>
<text x="211.8" y="68.4">24</text>
<text x="369.7" y="66.5">2</text>
<text x="369.7" y="69">3</text>
<text x="369.7" y="71.5">4</text>
<text x="211.8" y="73.4">22</text>
<text x="357.9" y="77.4" transform="rotate(-90 357.9 77.4)">6</text>
<text x="191.9" y="78.5">5</text>
<text x="191.9" y="81.1">6</text>
<text x="191.9" y="83.6">7</text>
<text x="211.8" y="83.6">18</text>
<text x="211.8" y="81.1">19</text>
<text x="211.8" y="78.5">20</text>
<text x="10.4" y="85.7">B</text>
<text x="178.9" y="84.5">MIDI_OUT2</text>
<text x="180.3" y="87">MIDI_IN2</text>
<text x="191.9" y="86.1">8</text>
<text x="191.9" y="88.7">9</text>
<text x="211.8" y="88.7">16</text>
<text x="211.8" y="86.1">17</text>
<text x="408.4" y="85.7">B</text>
<text x="191.4" y="91.2">10</text>
<text x="191.4" y="93.8">11</text>
<text x="211.8" y="93.8">14</text>
<text x="211.8" y="91.2">15</text>
<text x="191.4" y="96.3">12</text>
<text x="199.8" y="101.5" transform="rotate(-90 199.8 101.5)">3</text>
<text x="202.3" y="101.5" transform="rotate(-90 202.3 101.5)">4</text>
<text x="204.9" y="102" transform="rotate(-90 204.9 102)">23</text>
<text x="211.8" y="96.3">13</text>
<text x="365.9" y="96.3">1</text>
<text x="365.9" y="98.8">2</text>
<text x="365.9" y="101.4">3</text>
<text x="365.9" y="103.9">4</text>
<text x="10.4" y="135.7">C</text>
<text x="408.4" y="135.7">C</text>
<text x="146.8" y="139.5">9</text>
<text x="158.3" y="139.5">8</text>
<text x="160.9" y="140.4">MIDI_THRU</text>
<text x="66.2" y="145.8">3</text>
<text x="66.2" y="148.4">5</text>
<text x="78.9" y="145.8">1</text>
<text x="78.9" y="148.4">4</text>
<text x="97.9" y="148.4">2</text>
<text x="110.6" y="148.4">7</text>
<text x="110.6" y="145.8">8</text>
<text x="195.2" y="149.3">MIDI_OUT</text>
<text x="216.7" y="145.8">3</text>
<text x="216.7" y="148.4">5</text>
<text x="229.4" y="145.8">1</text>
<text x="229.4" y="148.4">4</text>
<text x="251.2" y="149.3">MIDI_THRU</text>
<text x="273.8" y="145.8">3</text>
<text x="273.8" y="148.4">5</text>
<text x="286.5" y="145.8">1</text>
<text x="286.5" y="148.4">4</text>
<text x="72.8" y="152.9" transform="rotate(-90 72.8 152.9)">2</text>
<text x="97.9" y="153.5">3</text>
<text x="110.6" y="156">5</text>
<text x="110.6" y="153.5">6</text>
<text x="127.3" y="153.5">11</text>
<text x="138.7" y="153.5">10</text>
<text x="146.4" y="153.5">13</text>
<text x="157.8" y="153.5">12</text>
<text x="160.9" y="154.3">MIDI_IN</text>
<text x="223.3" y="152.9" transform="rotate(-90 223.3 152.9)">2</text>
<text x="280.4" y="152.9" transform="rotate(-90 280.4 152.9)">2</text>
<text x="10.4" y="185.7">D</text>
<text x="66.2" y="182">3</text>
<text x="66.2" y="184.6">5</text>
<text x="78.9" y="182">1</text>
<text x="78.9" y="184.6">4</text>
<text x="97.9" y="184.6">2</text>
<text x="110.6" y="184.6">7</text>
<text x="110.6" y="182">8</text>
<text x="364.6" y="183.9">1</text>
<text x="408.4" y="185.7">D</text>
<text x="72.8" y="189.1" transform="rotate(-90 72.8 189.1)">2</text>
<text x="97.9" y="189.6">3</text>
<text x="110.6" y="189.6">6</text>
<text x="127.8" y="189.6">1</text>
<text x="139.2" y="189.6">2</text>
<text x="146.8" y="189.6">3</text>
<text x="158.3" y="189.6">4</text>
<text x="160.9" y="190.5">MIDI_IN2</text>
<text x="194.3" y="190.5">MIDI_OUT2</text>
<text x="216.7" y="187.1">3</text>
<text x="216.7" y="189.6">5</text>
<text x="229.4" y="187.1">1</text>
<text x="229.4" y="189.6">4</text>
<text x="364.6" y="186.5">2</text>
<text x="364.6" y="189">3</text>
<text x="364.6" y="191.6">4</text>
<text x="110.6" y="192.2">5</text>
<text x="223.3" y="194.2" transform="rotate(-90 223.3 194.2)">2</text>
<text x="364.6" y="194.1">5</text>
<text x="364.6" y="196.6">6</text>
<text x="364.6" y="199.2">7</text>
<text x="364.2" y="219.5">15</text>
<text x="364.2" y="222">16</text>
<text x="364.2" y="224.6">17</text>
<text x="364.2" y="227.1">18</text>
<text x="364.2" y="229.7">19</text>
<text x="364.2" y="232.2">20</text>
<text x="10.4" y="235.7">E</text>
<text x="364.2" y="234.7">21</text>
<text x="408.4" y="235.7">E</text>
<text x="200.1" y="248.9">-</text>
<text x="208" y="248.9">+</text>
<text x="285.5" y="251.2" transform="rotate(-90 285.5 251.2)">14</text>
<text x="208.4" y="257.6">1</text>
<text x="208.4" y="262.7">2</text>
<text x="208.4" y="260.1">3</text>
<text x="223" y="258.9">1</text>
<text x="223" y="261.4">2</text>
<text x="227.3" y="262.3">GND</text>
<text x="227.4" y="259.8">VCC</text>
<text x="173.1" y="264" transform="rotate(-90 173.1 264)">6</text>
<text x="173.1" y="275.5" transform="rotate(-90 173.1 275.5)">5</text>
<text x="285.5" y="271" transform="rotate(-90 285.5 271)">7</text>
<text x="10.5" y="285.7">F</text>
<text x="35" y="286.7">1</text>
<text x="85" y="286.7">2</text>
<text x="135" y="286.7">3</text>
<text x="185" y="286.7">4</text>
<text x="235" y="286.7">5</text>
<text x="285" y="286.7">6</text>
<text x="335" y="286.7">7</text>
<text x="385" y="286.7">8</text>
<text x="408.5" y="285.7">F</text>
</g>
<g font-size="1.8" fill="#008484">
<text x="373" y="27">+5V</text>
<text x="362.9" y="33.1">SDA</text>
<text x="363.1" y="35.6">SCL</text>
<text x="362.7" y="40.7">GND</text>
<text x="362.9" y="38.1">VCC</text>
<text x="372.8" y="47.7">GND</text>
<text x="356.5" y="53">+5V</text>
<text x="201" y="59.4">+5V</text>
<text x="194.5" y="65.5">A1</text>
<text x="215.5" y="63">VIN</text>
<text x="358.8" y="65.7" transform="rotate(-90 358.8 65.7)">VCC</text>
<text x="364.2" y="64.8">CS</text>
<text x="362.1" y="69.9">MOSI</text>
<text x="362.9" y="67.3">SCK</text>
<text x="358.8" y="73.3" transform="rotate(-90 358.8 73.3)">GND</text>
<text x="362.1" y="72.4">MISO</text>
<text x="148.6" y="86.4">SYSTEM</text>
<text x="151.1" y="84.1">D1</text>
<text x="164.9" y="86.7">330</text>
<text x="165.3" y="84.4">R4</text>
<text x="356.3" y="84.5">GND</text>
<text x="164.9" y="94.3">330</text>
<text x="165.3" y="92">R5</text>
<text x="203.3" y="90.9" transform="rotate(-90 203.3 90.9)">Arduino Pro Micro</text>
<text x="151.3" y="100.4">D2</text>
<text x="358.7" y="97.2">DAT</text>
<text x="358.7" y="99.7">CLK</text>
<text x="138.4" y="106">LED_EN</text>
<text x="142" y="104.1">JP1</text>
<text x="148.4" y="102.3">ACTIVITY</text>
<text x="342.3" y="107.8" transform="rotate(-90 342.3 107.8)">ENC1</text>
<text x="344.2" y="107.2" transform="rotate(-90 344.2 107.2)">Rotary Encoder</text>
<text x="358.4" y="102.3">GND</text>
<text x="358.7" y="104.8">BTN</text>
<text x="144.9" y="112.4">GND</text>
<text x="200.7" y="111.8">GND</text>
<text x="368.9" y="112.5">GND</text>
<text x="364.7" y="126">PLAY</text>
<text x="365.1" y="123.7">SW1</text>
<text x="72.1" y="137.3">J3</text>
<text x="112.7" y="135">+5V</text>
<text x="125.2" y="137.8">100nF</text>
<text x="126.5" y="135.9">C7</text>
<text x="149.3" y="135.3">74HCT14</text>
<text x="151.3" y="133.4">U1D</text>
<text x="222.6" y="137.3">J2</text>
<text x="238.4" y="135">+5V</text>
<text x="279.7" y="137.3">J5</text>
<text x="295.6" y="135">+5V</text>
<text x="364.6" y="136.8">STOP</text>
<text x="365.1" y="134.5">SW2</text>
<text x="70" y="139.6">MIDI IN</text>
<text x="219.6" y="139.6">MIDI OUT</text>
<text x="235.7" y="142.3">R2</text>
<text x="276.1" y="139.6">MIDI THRU</text>
<text x="291.7" y="142.3">R10</text>
<text x="86.6" y="144.1">R18</text>
<text x="86.8" y="146.4">220</text>
<text x="117.1" y="144.9">R19</text>
<text x="118" y="146.8">2k2</text>
<text x="130.3" y="146.7">GND</text>
<text x="208.7" y="146.4">220</text>
<text x="209.1" y="144.1">R1</text>
<text x="235.4" y="144.2">220</text>
<text x="265.9" y="146.4">220</text>
<text x="266.2" y="144.1">R6</text>
<text x="292.5" y="144.2">220</text>
<text x="364.6" y="147.6">PREV</text>
<text x="365.1" y="145.2">SW3</text>
<text x="86.5" y="152.5">1N4148</text>
<text x="90.9" y="154.4">D3</text>
<text x="365.1" y="155.4">SW4</text>
<text x="102.2" y="161.4">6N138</text>
<text x="130.2" y="160.7">74HCT14</text>
<text x="132.3" y="158.8">U1E</text>
<text x="149.3" y="160.7">74HCT14</text>
<text x="151.4" y="158.8">U1F</text>
<text x="221.7" y="160.7">GND</text>
<text x="278.8" y="160.7">GND</text>
<text x="364.6" y="157.7">NEXT</text>
<text x="103.7" y="163.7">U3</text>
<text x="112.5" y="163.9">GND</text>
<text x="71.5" y="173.5">J10</text>
<text x="112.7" y="171.2">+5V</text>
<text x="125.2" y="174">100nF</text>
<text x="126.5" y="172">C2</text>
<text x="358" y="168.9">GND</text>
<text x="67.5" y="175.8">MIDI IN (ALT)</text>
<text x="222" y="178.6">J11</text>
<text x="238.4" y="176.2">+5V</text>
<text x="360.5" y="179.2">J6</text>
<text x="369.2" y="179.4">+5V</text>
<text x="86.8" y="182.6">220</text>
<text x="87.1" y="180.2">R3</text>
<text x="118" y="183">2k2</text>
<text x="118.2" y="181.1">R7</text>
<text x="130.3" y="182.9">GND</text>
<text x="209.1" y="185.3">R8</text>
<text x="217" y="180.9">MIDI OUT (ALT)</text>
<text x="235.4" y="185.5">220</text>
<text x="235.7" y="183.6">R9</text>
<text x="356.8" y="181.5">Play_Panel</text>
<text x="357.5" y="184.8">VCC</text>
<text x="86.5" y="188.7">1N4148</text>
<text x="90.9" y="190.6">D4</text>
<text x="208.7" y="187.6">220</text>
<text x="357.3" y="187.4">GND</text>
<text x="357.7" y="189.9">SYS</text>
<text x="102.2" y="197.6">6N138</text>
<text x="130.2" y="196.9">74HCT14</text>
<text x="132.2" y="195">U1A</text>
<text x="149.3" y="196.9">74HCT14</text>
<text x="151.3" y="195">U1B</text>
<text x="357.1" y="195">COM</text>
<text x="357.5" y="197.5">SDA</text>
<text x="357.6" y="192.4">ACT</text>
<text x="103.7" y="199.9">U2</text>
<text x="112.5" y="200.1">GND</text>
<text x="221.7" y="202">GND</text>
<text x="357.7" y="200.1">SCL</text>
<text x="356.5" y="220.4">PLAY</text>
<text x="356.4" y="222.9">STOP</text>
<text x="357.6" y="225.5">BTN</text>
<text x="357.3" y="233.1">GND</text>
<text x="357.6" y="228">CLK</text>
<text x="357.6" y="230.5">DAT</text>
<text x="357.5" y="235.6">VCC</text>
<text x="201.6" y="245.7">DC_5V</text>
<text x="211" y="242.7">VIN</text>
<text x="264.5" y="241">+5V</text>
<text x="366.9" y="241.3">GND</text>
<text x="202.2" y="255.1">DC IN</text>
<text x="203.6" y="252.8">J1</text>
<text x="286.4" y="257.5" transform="rotate(-90 286.4 257.5)">VCC</text>
<text x="234.6" y="259.9">J4</text>
<text x="234.7" y="262.2">Conn_Power</text>
<text x="257.8" y="258.6">C6</text>
<text x="258" y="260.9">470uF</text>
<text x="268.6" y="259.9">C1</text>
<text x="268.9" y="262.2">100nF</text>
<text x="277.1" y="262.2" transform="rotate(-90 277.1 262.2)">U1G</text>
<text x="279.4" y="264.1" transform="rotate(-90 279.4 264.1)">74HCT14</text>
<text x="286.4" y="267" transform="rotate(-90 286.4 267)">GND</text>
<text x="178.5" y="271" transform="rotate(-90 178.5 271)">U1C</text>
<text x="180.4" y="273" transform="rotate(-90 180.4 273)">74HCT14</text>
<text x="171.5" y="282">GND</text>
<text x="217.9" y="282">GND</text>
<text x="283.9" y="282">GND</text>
</g>
<g font-size="1.8">
<text x="375.4" y="32.2">SDA</text>
<text x="375.6" y="34.7">SCL</text>
<text x="373.2" y="63.9">CS_SD</text>
<text x="374.6" y="71.5">MISO</text>
<text x="374.6" y="69">MOSI</text>
<text x="375.4" y="66.5">SCK</text>
<text x="168" y="73.4">COM</text>
<text x="168.5" y="76">ACT</text>
<text x="168.6" y="78.5">SYS</text>
<text x="178.4" y="78.5">SDA</text>
<text x="178.4" y="81.1">SCL</text>
<text x="219.6" y="83.6">RE_BTN</text>
<text x="219.6" y="81.1">RE_CLK</text>
<text x="219.6" y="78.5">RE_DAT</text>
<text x="220.8" y="86.1">CS_SD</text>
<text x="223" y="88.7">SCK</text>
<text x="222.2" y="91.2">MISO</text>
<text x="222.2" y="93.8">MOSI</text>
<text x="178.4" y="101.4">PLAY</text>
<text x="372" y="96.3">RE_DAT</text>
<text x="372" y="98.8">RE_CLK</text>
<text x="178.4" y="103.9">STOP</text>
<text x="372" y="103.9">RE_BTN</text>
<text x="374.4" y="130">PLAY</text>
<text x="374.3" y="140.8">STOP</text>
<text x="372" y="151.5">RE_DAT</text>
<text x="372" y="161.7">RE_CLK</text>
<text x="375.5" y="191.6">ACT</text>
<text x="375.6" y="189">SYS</text>
<text x="375" y="194.1">COM</text>
<text x="375.4" y="196.6">SDA</text>
<text x="375.6" y="199.2">SCL</text>
<text x="374.4" y="219.5">PLAY</text>
<text x="372" y="227.1">RE_CLK</text>
<text x="372" y="224.6">RE_BTN</text>
<text x="374.3" y="222">STOP</text>
<text x="372" y="229.7">RE_DAT</text>
</g>
<g font-size="1.8" fill="#0000c2">
<text x="248.3" y="180.9">For a basic device with only MIDI OUT, the remaining</text>
<text x="248.3" y="183">MIDI components can be omitted. When building only</text>
<text x="248.3" y="185.1">one MIDI IN circuit, you need to add R7 from the</text>
<text x="248.3" y="187.1">alternate circuit as well to avoid floating gate inputs.</text>
<text x="196.2" y="232.8">Power section</text>
<text x="196.2" y="235.1">I had some issues getting the modules to work reliably with the</text>
<text x="196.2" y="237.1">power supply that I use with the Raspberry Pi, so it is left to the</text>
<text x="196.2" y="239.2">Arduino board to do the power regulation.</text>
</g>
<text font-size="1.5" fill="#008484" x="351.1" y="29.8">0.91_I2C_OLED</text>
<g font-size="1.4" fill="#840000">
<text x="345.2" y="66">MicroSD</text>
<text x="345.4" y="69.8">Adapter</text>
<text x="346.4" y="67.9">Card</text>
</g>
</svg>
